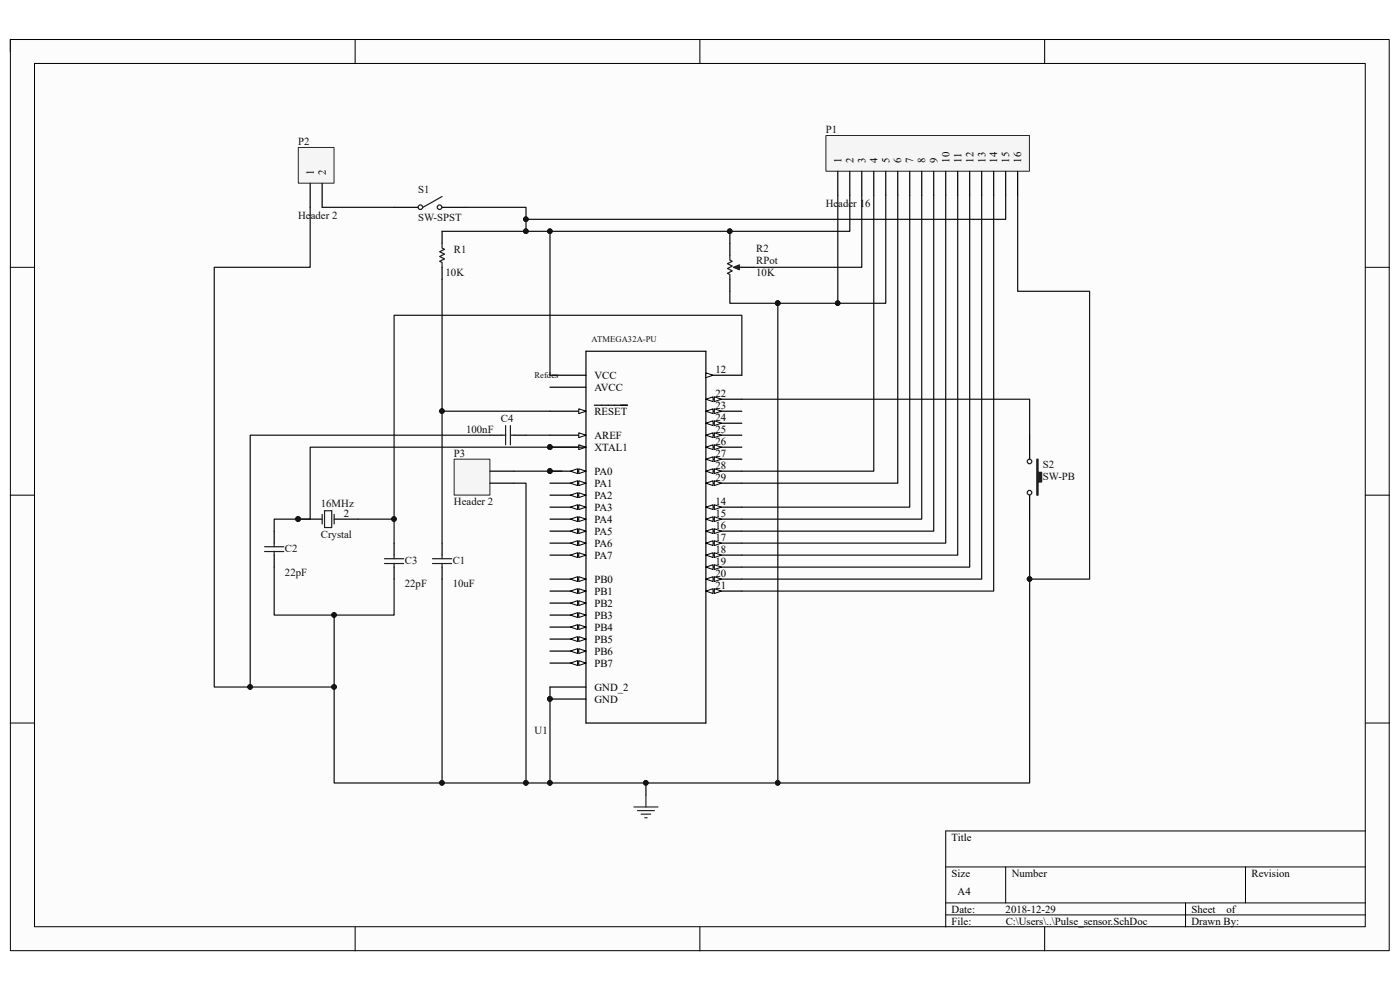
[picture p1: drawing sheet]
<svg xmlns="http://www.w3.org/2000/svg" width="297mm" height="210mm" viewBox="0 0 297 210" stroke-linecap="round" stroke-linejoin="round" font-family="sans-serif">
<path d="M2.2 8.4h292.5v193.3h-292.5z" fill="#fcfcfc"/>
<path d="M2.2 8.4h292.5v193.3h-292.5z" fill="none" stroke="#000" stroke-width=".21"/>
<path d="M7.4 13.5h282.2v183.1h-282.2z" fill="#fcfcfc"/>
<g fill="none" stroke="#000" stroke-width=".21">
<path d="M7.3 13.5h282.3v183.1h-282.3zM75.3 8.4v5.1M148.5 8.4v5.1M221.6 8.4v5.1M2.2 56.7h5.1M289.7 56.7h5.1M2.2 105h5.1M289.7 105h5.1M2.2 153.4h5.1M289.7 153.4h5.1M289.7 176.3h-89.1v20.3M75.3 196.6v5.1"/>
<path d="M148.5 196.6v5.1M200.6 183.9h89.1M200.6 191.5h89.1M200.6 194.1h89.1M213.4 183.9v7.6M221.6 196.6v5.1M251.5 191.5v5.1M264.2 183.9v7.6"/>
</g>
<path d="M93.8 49.1v2.5M93.8 56.7v2.5M58.2 112.7v2.5M58.2 117.8v2.5M63.3 110.1h5M70.9 110.1h5.1M83.6 115.2v2.6M93.8 115.2v2.6M83.6 120.3v2.6M93.8 120.3v2.6" fill="none" stroke="#000" stroke-width=".25"/>
<g fill="none" stroke="#1c1c1c" stroke-width=".25">
<path d="M93.8 51.6v1l.5 .3-1 .5 1 .5-1 .5 1 .5-1 .5 .5 .3v1M56.1 116h4.1M56.1 117h4.1M58.2 115.2v.8M58.2 117v.8M68.3 109.1v2M68.9 108.3h1.5v3.6h-1.5zM70.9 109.1v2M81.6 118.5h4M81.6 119.5h4M83.6 117.8v.7M83.6 119.5v.8"/>
<path d="M91.7 118.5h4.1M91.7 119.5h4.1M93.8 117.8v.7M93.8 119.5v.8"/>
</g>
<path d="M134.5 171.2h5.1M135.3 172h3.5M136 172.7h2.1M136.8 173.5h.5M137 168.6v2.6" fill="none" stroke="#262626" stroke-width=".25"/>
<circle cx="63.2" cy="110.1" r=".48" fill="#0e0e0e" stroke="#0e0e0e" stroke-width=".21"/>
<path d="M175.3 28.8h43.1v7.5h-43.1z" fill="#f5f5f5"/>
<path d="M175.2 28.7h43.2v7.6h-43.2z" fill="none" stroke="#262626" stroke-width=".21"/>
<g fill="none" stroke="#000" stroke-width=".25">
<path d="M177.7 36.4v5M180.3 36.4v5M182.8 36.4v5M185.4 36.4v5M187.9 36.4v5M190.5 36.4v5M193 36.4v5M195.5 36.4v5M198.1 36.4v5M200.6 36.4v5M203.2 36.4v5M205.7 36.4v5"/>
<path d="M208.3 36.4v5M210.8 36.4v5M213.4 36.4v5M215.9 36.4v5M124.3 74.5h25.5v78.9h-25.5zM116.7 148.3h7.6M116.7 145.7h7.6M116.7 140.7h7.6"/>
</g>
<circle cx="116.7" cy="148.3" r=".48" fill="#0e0e0e" stroke="#0e0e0e" stroke-width=".21"/>
<path d="M122.8 140.1l1.5 .6-1.5 .5z" fill="#fcfcfc"/>
<path d="M122.8 140.1l1.5 .6-1.5 .5z" fill="none" stroke="#000" stroke-width=".21"/>
<path d="M121 140.7l1.5-.6v1.1z" fill="#fcfcfc"/>
<path d="M121 140.7l1.5-.6v1.1z" fill="none" stroke="#000" stroke-width=".21"/>
<path d="M116.7 138.1h7.6" fill="none" stroke="#000" stroke-width=".25"/>
<path d="M122.8 137.6l1.5 .5-1.5 .5z" fill="#fcfcfc"/>
<path d="M122.8 137.6l1.5 .5-1.5 .5z" fill="none" stroke="#000" stroke-width=".21"/>
<path d="M121 138.1l1.5-.5v1z" fill="#fcfcfc"/>
<path d="M121 138.1l1.5-.5v1z" fill="none" stroke="#000" stroke-width=".21"/>
<path d="M116.7 135.6h7.6" fill="none" stroke="#000" stroke-width=".25"/>
<path d="M122.8 135.1l1.5 .5-1.5 .5z" fill="#fcfcfc"/>
<path d="M122.8 135.1l1.5 .5-1.5 .5z" fill="none" stroke="#000" stroke-width=".21"/>
<path d="M121 135.6l1.5-.5v1z" fill="#fcfcfc"/>
<path d="M121 135.6l1.5-.5v1z" fill="none" stroke="#000" stroke-width=".21"/>
<path d="M116.7 133h7.6" fill="none" stroke="#000" stroke-width=".25"/>
<path d="M122.8 132.5l1.5 .5-1.5 .5z" fill="#fcfcfc"/>
<path d="M122.8 132.5l1.5 .5-1.5 .5z" fill="none" stroke="#000" stroke-width=".21"/>
<path d="M121 133l1.5-.5v1z" fill="#fcfcfc"/>
<path d="M121 133l1.5-.5v1z" fill="none" stroke="#000" stroke-width=".21"/>
<path d="M116.7 130.5h7.6" fill="none" stroke="#000" stroke-width=".25"/>
<path d="M122.8 130l1.5 .5-1.5 .5z" fill="#fcfcfc"/>
<path d="M122.8 130l1.5 .5-1.5 .5z" fill="none" stroke="#000" stroke-width=".21"/>
<path d="M121 130.5l1.5-.5v1z" fill="#fcfcfc"/>
<path d="M121 130.5l1.5-.5v1z" fill="none" stroke="#000" stroke-width=".21"/>
<path d="M116.7 127.9h7.6" fill="none" stroke="#000" stroke-width=".25"/>
<path d="M122.8 127.4l1.5 .5-1.5 .5z" fill="#fcfcfc"/>
<path d="M122.8 127.4l1.5 .5-1.5 .5z" fill="none" stroke="#000" stroke-width=".21"/>
<path d="M121 127.9l1.5-.5v1z" fill="#fcfcfc"/>
<path d="M121 127.9l1.5-.5v1z" fill="none" stroke="#000" stroke-width=".21"/>
<path d="M149.8 125.4h7.6" fill="none" stroke="#000" stroke-width=".25"/>
<path d="M149.8 125.4l1.5-.5v1z" fill="#fcfcfc"/>
<path d="M149.8 125.4l1.5-.5v1z" fill="none" stroke="#000" stroke-width=".21"/>
<path d="M151.5 124.9l1.6 .5-1.6 .5z" fill="#fcfcfc"/>
<path d="M151.5 124.9l1.6 .5-1.6 .5z" fill="none" stroke="#000" stroke-width=".21"/>
<path d="M116.7 125.4h7.6" fill="none" stroke="#000" stroke-width=".25"/>
<path d="M122.8 124.9l1.5 .5-1.5 .5z" fill="#fcfcfc"/>
<path d="M122.8 124.9l1.5 .5-1.5 .5z" fill="none" stroke="#000" stroke-width=".21"/>
<path d="M121 125.4l1.5-.5v1z" fill="#fcfcfc"/>
<path d="M121 125.4l1.5-.5v1z" fill="none" stroke="#000" stroke-width=".21"/>
<path d="M149.8 122.9h7.6" fill="none" stroke="#000" stroke-width=".25"/>
<path d="M149.8 122.9l1.5-.6v1.1z" fill="#fcfcfc"/>
<path d="M149.8 122.9l1.5-.6v1.1z" fill="none" stroke="#000" stroke-width=".21"/>
<path d="M151.5 122.3l1.6 .6-1.6 .5z" fill="#fcfcfc"/>
<path d="M151.5 122.3l1.6 .6-1.6 .5z" fill="none" stroke="#000" stroke-width=".21"/>
<path d="M116.7 122.9h7.6" fill="none" stroke="#000" stroke-width=".25"/>
<path d="M122.8 122.3l1.5 .6-1.5 .5z" fill="#fcfcfc"/>
<path d="M122.8 122.3l1.5 .6-1.5 .5z" fill="none" stroke="#000" stroke-width=".21"/>
<path d="M121 122.9l1.5-.6v1.1z" fill="#fcfcfc"/>
<path d="M121 122.9l1.5-.6v1.1z" fill="none" stroke="#000" stroke-width=".21"/>
<path d="M149.8 120.3h7.6" fill="none" stroke="#000" stroke-width=".25"/>
<path d="M149.8 120.3l1.5-.5v1z" fill="#fcfcfc"/>
<path d="M149.8 120.3l1.5-.5v1z" fill="none" stroke="#000" stroke-width=".21"/>
<path d="M151.5 119.8l1.6 .5-1.6 .5z" fill="#fcfcfc"/>
<path d="M151.5 119.8l1.6 .5-1.6 .5z" fill="none" stroke="#000" stroke-width=".21"/>
<path d="M149.8 117.8h7.6" fill="none" stroke="#000" stroke-width=".25"/>
<path d="M149.8 117.8l1.5-.5v1z" fill="#fcfcfc"/>
<path d="M149.8 117.8l1.5-.5v1z" fill="none" stroke="#000" stroke-width=".21"/>
<path d="M151.5 117.3l1.6 .5-1.6 .5z" fill="#fcfcfc"/>
<path d="M151.5 117.3l1.6 .5-1.6 .5z" fill="none" stroke="#000" stroke-width=".21"/>
<path d="M116.7 117.8h7.6" fill="none" stroke="#000" stroke-width=".25"/>
<path d="M122.8 117.3l1.5 .5-1.5 .5z" fill="#fcfcfc"/>
<path d="M122.8 117.3l1.5 .5-1.5 .5z" fill="none" stroke="#000" stroke-width=".21"/>
<path d="M121 117.8l1.5-.5v1z" fill="#fcfcfc"/>
<path d="M121 117.8l1.5-.5v1z" fill="none" stroke="#000" stroke-width=".21"/>
<path d="M149.8 115.2h7.6" fill="none" stroke="#000" stroke-width=".25"/>
<path d="M149.8 115.2l1.5-.5v1z" fill="#fcfcfc"/>
<path d="M149.8 115.2l1.5-.5v1z" fill="none" stroke="#000" stroke-width=".21"/>
<path d="M151.5 114.7l1.6 .5-1.6 .5z" fill="#fcfcfc"/>
<path d="M151.5 114.7l1.6 .5-1.6 .5z" fill="none" stroke="#000" stroke-width=".21"/>
<path d="M116.7 115.2h7.6" fill="none" stroke="#000" stroke-width=".25"/>
<path d="M122.8 114.7l1.5 .5-1.5 .5z" fill="#fcfcfc"/>
<path d="M122.8 114.7l1.5 .5-1.5 .5z" fill="none" stroke="#000" stroke-width=".21"/>
<path d="M121 115.2l1.5-.5v1z" fill="#fcfcfc"/>
<path d="M121 115.2l1.5-.5v1z" fill="none" stroke="#000" stroke-width=".21"/>
<path d="M149.8 112.7h7.6" fill="none" stroke="#000" stroke-width=".25"/>
<path d="M149.8 112.7l1.5-.5v1z" fill="#fcfcfc"/>
<path d="M149.8 112.7l1.5-.5v1z" fill="none" stroke="#000" stroke-width=".21"/>
<path d="M151.5 112.2l1.6 .5-1.6 .5z" fill="#fcfcfc"/>
<path d="M151.5 112.2l1.6 .5-1.6 .5z" fill="none" stroke="#000" stroke-width=".21"/>
<path d="M116.7 112.7h7.6" fill="none" stroke="#000" stroke-width=".25"/>
<path d="M122.8 112.2l1.5 .5-1.5 .5z" fill="#fcfcfc"/>
<path d="M122.8 112.2l1.5 .5-1.5 .5z" fill="none" stroke="#000" stroke-width=".21"/>
<path d="M121 112.7l1.5-.5v1z" fill="#fcfcfc"/>
<path d="M121 112.7l1.5-.5v1z" fill="none" stroke="#000" stroke-width=".21"/>
<path d="M149.8 110.1h7.6" fill="none" stroke="#000" stroke-width=".25"/>
<path d="M149.8 110.1l1.5-.5v1z" fill="#fcfcfc"/>
<path d="M149.8 110.1l1.5-.5v1z" fill="none" stroke="#000" stroke-width=".21"/>
<path d="M151.5 109.6l1.6 .5-1.6 .5z" fill="#fcfcfc"/>
<path d="M151.5 109.6l1.6 .5-1.6 .5z" fill="none" stroke="#000" stroke-width=".21"/>
<path d="M116.7 110.1h7.6" fill="none" stroke="#000" stroke-width=".25"/>
<path d="M122.8 109.6l1.5 .5-1.5 .5z" fill="#fcfcfc"/>
<path d="M122.8 109.6l1.5 .5-1.5 .5z" fill="none" stroke="#000" stroke-width=".21"/>
<path d="M121 110.1l1.5-.5v1z" fill="#fcfcfc"/>
<path d="M121 110.1l1.5-.5v1z" fill="none" stroke="#000" stroke-width=".21"/>
<path d="M149.8 107.6h7.6" fill="none" stroke="#000" stroke-width=".25"/>
<path d="M149.8 107.6l1.5-.5v1z" fill="#fcfcfc"/>
<path d="M149.8 107.6l1.5-.5v1z" fill="none" stroke="#000" stroke-width=".21"/>
<path d="M151.5 107.1l1.6 .5-1.6 .5z" fill="#fcfcfc"/>
<path d="M151.5 107.1l1.6 .5-1.6 .5z" fill="none" stroke="#000" stroke-width=".21"/>
<path d="M116.7 107.6h7.6" fill="none" stroke="#000" stroke-width=".25"/>
<path d="M122.8 107.1l1.5 .5-1.5 .5z" fill="#fcfcfc"/>
<path d="M122.8 107.1l1.5 .5-1.5 .5z" fill="none" stroke="#000" stroke-width=".21"/>
<path d="M121 107.6l1.5-.5v1z" fill="#fcfcfc"/>
<path d="M121 107.6l1.5-.5v1z" fill="none" stroke="#000" stroke-width=".21"/>
<path d="M116.7 105h7.6" fill="none" stroke="#000" stroke-width=".25"/>
<path d="M122.8 104.5l1.5 .5-1.5 .6z" fill="#fcfcfc"/>
<path d="M122.8 104.5l1.5 .5-1.5 .6z" fill="none" stroke="#000" stroke-width=".21"/>
<path d="M121 105l1.5-.5v1.1z" fill="#fcfcfc"/>
<path d="M121 105l1.5-.5v1.1z" fill="none" stroke="#000" stroke-width=".21"/>
<path d="M149.8 102.5h7.6" fill="none" stroke="#000" stroke-width=".25"/>
<path d="M149.8 102.5l1.5-.5v1z" fill="#fcfcfc"/>
<path d="M149.8 102.5l1.5-.5v1z" fill="none" stroke="#000" stroke-width=".21"/>
<path d="M151.5 102l1.6 .5-1.6 .5z" fill="#fcfcfc"/>
<path d="M151.5 102l1.6 .5-1.6 .5z" fill="none" stroke="#000" stroke-width=".21"/>
<path d="M116.7 102.5h7.6" fill="none" stroke="#000" stroke-width=".25"/>
<path d="M122.8 102l1.5 .5-1.5 .5z" fill="#fcfcfc"/>
<path d="M122.8 102l1.5 .5-1.5 .5z" fill="none" stroke="#000" stroke-width=".21"/>
<path d="M121 102.5l1.5-.5v1z" fill="#fcfcfc"/>
<path d="M121 102.5l1.5-.5v1z" fill="none" stroke="#000" stroke-width=".21"/>
<path d="M149.8 100h7.6" fill="none" stroke="#000" stroke-width=".25"/>
<path d="M149.8 100l1.5-.6v1.1z" fill="#fcfcfc"/>
<path d="M149.8 100l1.5-.6v1.1z" fill="none" stroke="#000" stroke-width=".21"/>
<path d="M151.5 99.4l1.6 .6-1.6 .5z" fill="#fcfcfc"/>
<path d="M151.5 99.4l1.6 .6-1.6 .5z" fill="none" stroke="#000" stroke-width=".21"/>
<path d="M116.7 100h7.6" fill="none" stroke="#000" stroke-width=".25"/>
<path d="M122.8 99.4l1.5 .6-1.5 .5z" fill="#fcfcfc"/>
<path d="M122.8 99.4l1.5 .6-1.5 .5z" fill="none" stroke="#000" stroke-width=".21"/>
<path d="M121 100l1.5-.6v1.1z" fill="#fcfcfc"/>
<path d="M121 100l1.5-.6v1.1z" fill="none" stroke="#000" stroke-width=".21"/>
<circle cx="116.7" cy="99.9" r=".48" fill="#0e0e0e" stroke="#0e0e0e" stroke-width=".21"/>
<path d="M149.8 97.4h7.6" fill="none" stroke="#000" stroke-width=".25"/>
<path d="M149.8 97.4l1.5-.5v1z" fill="#fcfcfc"/>
<path d="M149.8 97.4l1.5-.5v1z" fill="none" stroke="#000" stroke-width=".21"/>
<path d="M151.5 96.9l1.6 .5-1.6 .5z" fill="#fcfcfc"/>
<path d="M151.5 96.9l1.6 .5-1.6 .5z" fill="none" stroke="#000" stroke-width=".21"/>
<path d="M149.8 94.9h7.6" fill="none" stroke="#000" stroke-width=".25"/>
<path d="M149.8 94.9l1.5-.5v1z" fill="#fcfcfc"/>
<path d="M149.8 94.9l1.5-.5v1z" fill="none" stroke="#000" stroke-width=".21"/>
<path d="M151.5 94.4l1.6 .5-1.6 .5z" fill="#fcfcfc"/>
<path d="M151.5 94.4l1.6 .5-1.6 .5z" fill="none" stroke="#000" stroke-width=".21"/>
<path d="M116.7 94.9h7.6" fill="none" stroke="#000" stroke-width=".25"/>
<path d="M122.8 94.4l1.5 .5-1.5 .5z" fill="#fcfcfc"/>
<path d="M122.8 94.4l1.5 .5-1.5 .5z" fill="none" stroke="#000" stroke-width=".21"/>
<circle cx="116.7" cy="94.8" r=".48" fill="#0e0e0e" stroke="#0e0e0e" stroke-width=".21"/>
<path d="M149.8 92.3h7.6" fill="none" stroke="#000" stroke-width=".25"/>
<path d="M149.8 92.3l1.5-.5v1z" fill="#fcfcfc"/>
<path d="M149.8 92.3l1.5-.5v1z" fill="none" stroke="#000" stroke-width=".21"/>
<path d="M151.5 91.8l1.6 .5-1.6 .5z" fill="#fcfcfc"/>
<path d="M151.5 91.8l1.6 .5-1.6 .5z" fill="none" stroke="#000" stroke-width=".21"/>
<path d="M116.7 92.3h7.6" fill="none" stroke="#000" stroke-width=".25"/>
<path d="M122.8 91.8l1.5 .5-1.5 .5z" fill="#fcfcfc"/>
<path d="M122.8 91.8l1.5 .5-1.5 .5z" fill="none" stroke="#000" stroke-width=".21"/>
<path d="M149.8 89.8h7.6" fill="none" stroke="#000" stroke-width=".25"/>
<path d="M149.8 89.8l1.5-.5v1z" fill="#fcfcfc"/>
<path d="M149.8 89.8l1.5-.5v1z" fill="none" stroke="#000" stroke-width=".21"/>
<path d="M151.5 89.3l1.6 .5-1.6 .5z" fill="#fcfcfc"/>
<path d="M151.5 89.3l1.6 .5-1.6 .5z" fill="none" stroke="#000" stroke-width=".21"/>
<path d="M149.8 87.2h7.6" fill="none" stroke="#000" stroke-width=".25"/>
<path d="M149.8 87.2l1.5-.5v1z" fill="#fcfcfc"/>
<path d="M149.8 87.2l1.5-.5v1z" fill="none" stroke="#000" stroke-width=".21"/>
<path d="M151.5 86.7l1.6 .5-1.6 .5z" fill="#fcfcfc"/>
<path d="M151.5 86.7l1.6 .5-1.6 .5z" fill="none" stroke="#000" stroke-width=".21"/>
<path d="M116.7 87.2h7.6" fill="none" stroke="#000" stroke-width=".25"/>
<path d="M122.8 86.7l1.5 .5-1.5 .5z" fill="#fcfcfc"/>
<path d="M122.8 86.7l1.5 .5-1.5 .5z" fill="none" stroke="#000" stroke-width=".21"/>
<path d="M126.1 86h7M149.8 84.7h7.6" fill="none" stroke="#000" stroke-width=".25"/>
<path d="M149.8 84.7l1.5-.5v1z" fill="#fcfcfc"/>
<path d="M149.8 84.7l1.5-.5v1z" fill="none" stroke="#000" stroke-width=".21"/>
<path d="M151.5 84.2l1.6 .5-1.6 .5z" fill="#fcfcfc"/>
<path d="M151.5 84.2l1.6 .5-1.6 .5z" fill="none" stroke="#000" stroke-width=".21"/>
<path d="M149.8 79.6h7.6M116.7 82.1h7.6" fill="none" stroke="#000" stroke-width=".25"/>
<path d="M149.8 79.1l1.5 .5-1.5 .5z" fill="#fcfcfc"/>
<path d="M149.8 79.1l1.5 .5-1.5 .5z" fill="none" stroke="#000" stroke-width=".21"/>
<path d="M154.8 51.6v2.6M154.8 59.2v2.6M116.7 79.6h7.6" fill="none" stroke="#000" stroke-width=".25"/>
<g fill="#0e0e0e" stroke="#0e0e0e" stroke-width=".21">
<circle cx="116.7" cy="148.3" r=".48"/>
<circle cx="116.7" cy="99.9" r=".48"/>
<circle cx="116.7" cy="94.8" r=".48"/>
</g>
<path d="M156.1 56.7h1.3" fill="none" stroke="#1c1c1c" stroke-width=".25"/>
<path d="M155.6 56.7l1.3-.5v1z" fill="#1c1c1c"/>
<path d="M154.8 54.2v1l.6 .2-1.1 .5 1.1 .5-1.1 .6 1.1 .5-1.1 .5 .5 .2v1M155.6 56.7l1.3-.5v1z" fill="none" stroke="#1c1c1c" stroke-width=".25"/>
<path d="M157.4 56.7h2.5" fill="none" stroke="#000" stroke-width=".25"/>
<path d="M96.4 97.5h7.5v7.5h-7.5z" fill="#f5f5f5"/>
<path d="M96.4 97.4h7.5v7.6h-7.5z" fill="none" stroke="#262626" stroke-width=".21"/>
<path d="M104 100h5M104 102.5h5" fill="none" stroke="#000" stroke-width=".25"/>
<path d="M63.3 31.3h7.6v7.6h-7.6z" fill="#f5f5f5"/>
<path d="M63.3 31.3h7.6v7.6h-7.6z" fill="none" stroke="#262626" stroke-width=".21"/>
<path d="M65.8 38.9v5.1M68.3 38.9v5.1M83.6 44h5.1M93.8 44h5.1M218.4 92.3v5.1M218.4 105v5.1" fill="none" stroke="#000" stroke-width=".25"/>
<g fill="none" stroke="#1c1c1c" stroke-width=".25">
<path d="M93.8 41.7l-4.1 2.3"/>
<circle cx="89.2" cy="44" r=".48"/>
<circle cx="93.3" cy="44" r=".48"/>
</g>
<path d="M220 97.4h.2v2.8h.8v2h-.8v2.8h-.2z" fill-rule="evenodd" fill="#1c1c1c"/>
<g fill="none" stroke="#1c1c1c" stroke-width=".25">
<path d="M106.5 92.3h.8M107.3 90.3v4.1M108.3 90.3v4.1M108.3 92.3h.7M220 97.4h.2v2.8h.8v2h-.8v2.8h-.2z"/>
<circle cx="218.4" cy="97.9" r=".48"/>
<circle cx="218.4" cy="104.5" r=".48"/>
</g>
<g fill="none" stroke="#0e0e0e" stroke-width=".25">
<path d="M2.2 8.4v2.5M65.8 44v12.7h-20.3v89h7.6M68.3 44h15.3M93.8 59.2v56M93.8 49.1h17.8M98.9 44h12.7v5.1h5.1M154.8 51.6v-2.5h-38.1v30.5M177.7 41.4v22.9M180.3 41.4v7.7h-25.5M182.8 41.4v15.3h-22.9M185.4 41.4v58.6h-28M187.9 41.4v22.9h-22.9"/>
<path d="M190.5 41.4v61.1h-33.1M193 41.4v66.2h-35.6M195.5 41.4v68.7h-38.1M198.1 41.4v71.3h-40.7M200.6 41.4v73.8h-43.2M203.2 41.4v76.4h-45.8M205.7 41.4v78.9h-48.3M208.3 41.4v81.5h-50.9M210.8 41.4v84h-53.4M213.4 41.4v5.1h-101.8M215.9 41.4v20.4h15.3v61.1h-12.8M154.8 61.8v2.5h10.2"/>
<path d="M157.4 79.6v-12.7h-73.8v43.2M165 64.3v101.8h-28M93.8 87.2h22.9M104 92.3h-50.9v53.4h17.8M109 100h10.2M111.6 92.3h5.1M124.3 94.9h-58.5v15.2h-7.6v2.6M157.4 84.7h61v7.6M76 110.1h7.6v5.1M109 102.5h2.6v63.6M218.4 110.1v56h-53.4M58.2 120.3v10.2h25.4v-7.6"/>
<path d="M70.9 130.5v35.6h45.8M93.8 122.9v43.2M116.7 145.7v20.4h20.3v2.5"/>
</g>
<g fill="#0e0e0e" stroke="#0e0e0e" stroke-width=".21">
<circle cx="83.6" cy="110.1" r=".48"/>
<circle cx="70.9" cy="130.5" r=".48"/>
<circle cx="116.7" cy="148.3" r=".48"/>
<circle cx="116.7" cy="166.1" r=".48"/>
<circle cx="137" cy="166.1" r=".48"/>
<circle cx="93.8" cy="87.2" r=".48"/>
<circle cx="154.8" cy="49" r=".48"/>
<circle cx="116.7" cy="49" r=".48"/>
<circle cx="165" cy="64.3" r=".48"/>
<circle cx="116.7" cy="99.9" r=".48"/>
<circle cx="70.9" cy="145.7" r=".48"/>
<circle cx="93.8" cy="166.1" r=".48"/>
<circle cx="111.6" cy="166.1" r=".48"/>
<circle cx="63.2" cy="110.1" r=".48"/>
<circle cx="116.7" cy="94.8" r=".48"/>
<circle cx="111.6" cy="49" r=".48"/>
<circle cx="111.6" cy="46.5" r=".48"/>
<circle cx="165" cy="166.1" r=".48"/>
<circle cx="218.4" cy="122.8" r=".48"/>
<circle cx="177.7" cy="64.3" r=".48"/>
<circle cx="53.1" cy="145.7" r=".48"/>
</g>
<path d="M104 92.3h2.5M109 92.3h2.6" fill="none" stroke="#000" stroke-width=".25"/>
<g font-size="2.3" fill="#0e0e0e">
<text x="175.2" y="28.2">P1</text>
<text x="63.2" y="30.8">P2</text>
<text x="88.7" y="40.9">S1</text>
<text x="63.2" y="46.5">Header 2</text>
<text x="88.7" y="46.8">SW-SPST</text>
<text x="175.2" y="44">Header 16</text>
<text x="96.3" y="53.7">R1</text>
<text x="160.4" y="53.4">R2</text>
<text x="94.5" y="58.5">10K</text>
<text x="160.4" y="58.5">10K</text>
<text x="160.4" y="56">RPot</text>
<text x="106.3" y="89.5">C4</text>
<text x="98.9" y="91.8">100nF</text>
<text x="96.3" y="96.9">P3</text>
<text x="221.2" y="99.2">S2</text>
<text x="221.2" y="101.7">SW-PB</text>
<text x="68.1" y="107.6">16MHz</text>
<text x="96.3" y="107.1">Header 2</text>
<text x="60.5" y="117">C2</text>
<text x="68.1" y="114.2">Crystal</text>
<text x="85.9" y="119.5">C3</text>
<text x="96.1" y="119.5">C1</text>
<text x="60.5" y="122.1">22pF</text>
<text x="85.9" y="124.6">22pF</text>
<text x="96.1" y="124.6">10uF</text>
<text x="113.4" y="155.7">U1</text>
</g>
<g font-size="2.3">
<text x="178.5" y="34.6" transform="rotate(-90 178.5 34.6)">1</text>
<text x="181.1" y="34.6" transform="rotate(-90 181.1 34.6)">2</text>
<text x="183.6" y="34.6" transform="rotate(-90 183.6 34.6)">3</text>
<text x="186.1" y="34.6" transform="rotate(-90 186.1 34.6)">4</text>
<text x="188.7" y="34.6" transform="rotate(-90 188.7 34.6)">5</text>
<text x="191.2" y="34.6" transform="rotate(-90 191.2 34.6)">6</text>
<text x="193.8" y="34.6" transform="rotate(-90 193.8 34.6)">7</text>
<text x="196.3" y="34.6" transform="rotate(-90 196.3 34.6)">8</text>
<text x="198.9" y="34.6" transform="rotate(-90 198.9 34.6)">9</text>
<text x="201.4" y="34.6" transform="rotate(-90 201.4 34.6)">10</text>
<text x="204" y="34.6" transform="rotate(-90 204 34.6)">11</text>
<text x="206.5" y="34.6" transform="rotate(-90 206.5 34.6)">12</text>
<text x="209" y="34.6" transform="rotate(-90 209 34.6)">13</text>
<text x="211.6" y="34.6" transform="rotate(-90 211.6 34.6)">14</text>
<text x="214.1" y="34.6" transform="rotate(-90 214.1 34.6)">15</text>
<text x="216.7" y="34.6" transform="rotate(-90 216.7 34.6)">16</text>
<text x="66.6" y="37.1" transform="rotate(-90 66.6 37.1)">1</text>
<text x="69.1" y="37.1" transform="rotate(-90 69.1 37.1)">2</text>
<text x="126.1" y="82.9">AVCC</text>
<text x="126.1" y="80.4">VCC</text>
<text x="151.8" y="79.1">12</text>
<text x="126.1" y="88">RESET</text>
<text x="151.8" y="89.3">24</text>
<text x="151.8" y="86.7">23</text>
<text x="151.8" y="84.2">22</text>
<text x="126.1" y="95.6">XTAL1</text>
<text x="126.1" y="93.1">AREF</text>
<text x="151.8" y="94.4">26</text>
<text x="151.8" y="91.8">25</text>
<text x="126.1" y="100.7">PA0</text>
<text x="151.8" y="102">29</text>
<text x="151.8" y="99.4">28</text>
<text x="151.8" y="96.9">27</text>
<text x="126.1" y="105.8">PA2</text>
<text x="126.1" y="103.3">PA1</text>
<text x="151.8" y="107.1">14</text>
<text x="72.9" y="109.6">2</text>
<text x="126.1" y="113.5">PA5</text>
<text x="126.1" y="110.9">PA4</text>
<text x="126.1" y="108.4">PA3</text>
<text x="151.8" y="112.2">16</text>
<text x="151.8" y="109.6">15</text>
<text x="126.1" y="118.5">PA7</text>
<text x="126.1" y="116">PA6</text>
<text x="151.8" y="119.8">19</text>
<text x="151.8" y="117.3">18</text>
<text x="151.8" y="114.7">17</text>
<text x="126.1" y="123.6">PB0</text>
<text x="151.8" y="124.9">21</text>
<text x="151.8" y="122.3">20</text>
<text x="126.1" y="131.3">PB3</text>
<text x="126.1" y="128.7">PB2</text>
<text x="126.1" y="126.2">PB1</text>
<text x="126.1" y="136.4">PB5</text>
<text x="126.1" y="133.8">PB4</text>
<text x="126.1" y="141.4">PB7</text>
<text x="126.1" y="138.9">PB6</text>
<text x="126.1" y="149.1">GND</text>
<text x="126.1" y="146.5">GND_2</text>
<text x="201.9" y="178.3">Title</text>
<text x="201.9" y="186">Size</text>
<text x="214.6" y="186">Number</text>
<text x="265.5" y="186">Revision</text>
<text x="203.2" y="189.8">A4</text>
<text x="201.9" y="193.6">Date:</text>
<text x="201.9" y="196.1">File:</text>
<text x="213.3" y="193.6">2018-12-29</text>
<text x="213.4" y="196.1">C:\Users\..\Pulse_sensor.SchDoc</text>
<text x="252.8" y="193.6">Sheet</text>
<text x="252.8" y="196.1">Drawn By:</text>
<text x="260.2" y="193.6">of</text>
</g>
<g font-size="1.8" fill="#0e0e0e">
<text x="125.5" y="72.6">ATMEGA32A-PU</text>
<text x="113.4" y="80.1">Refdes</text>
</g>
</svg>
